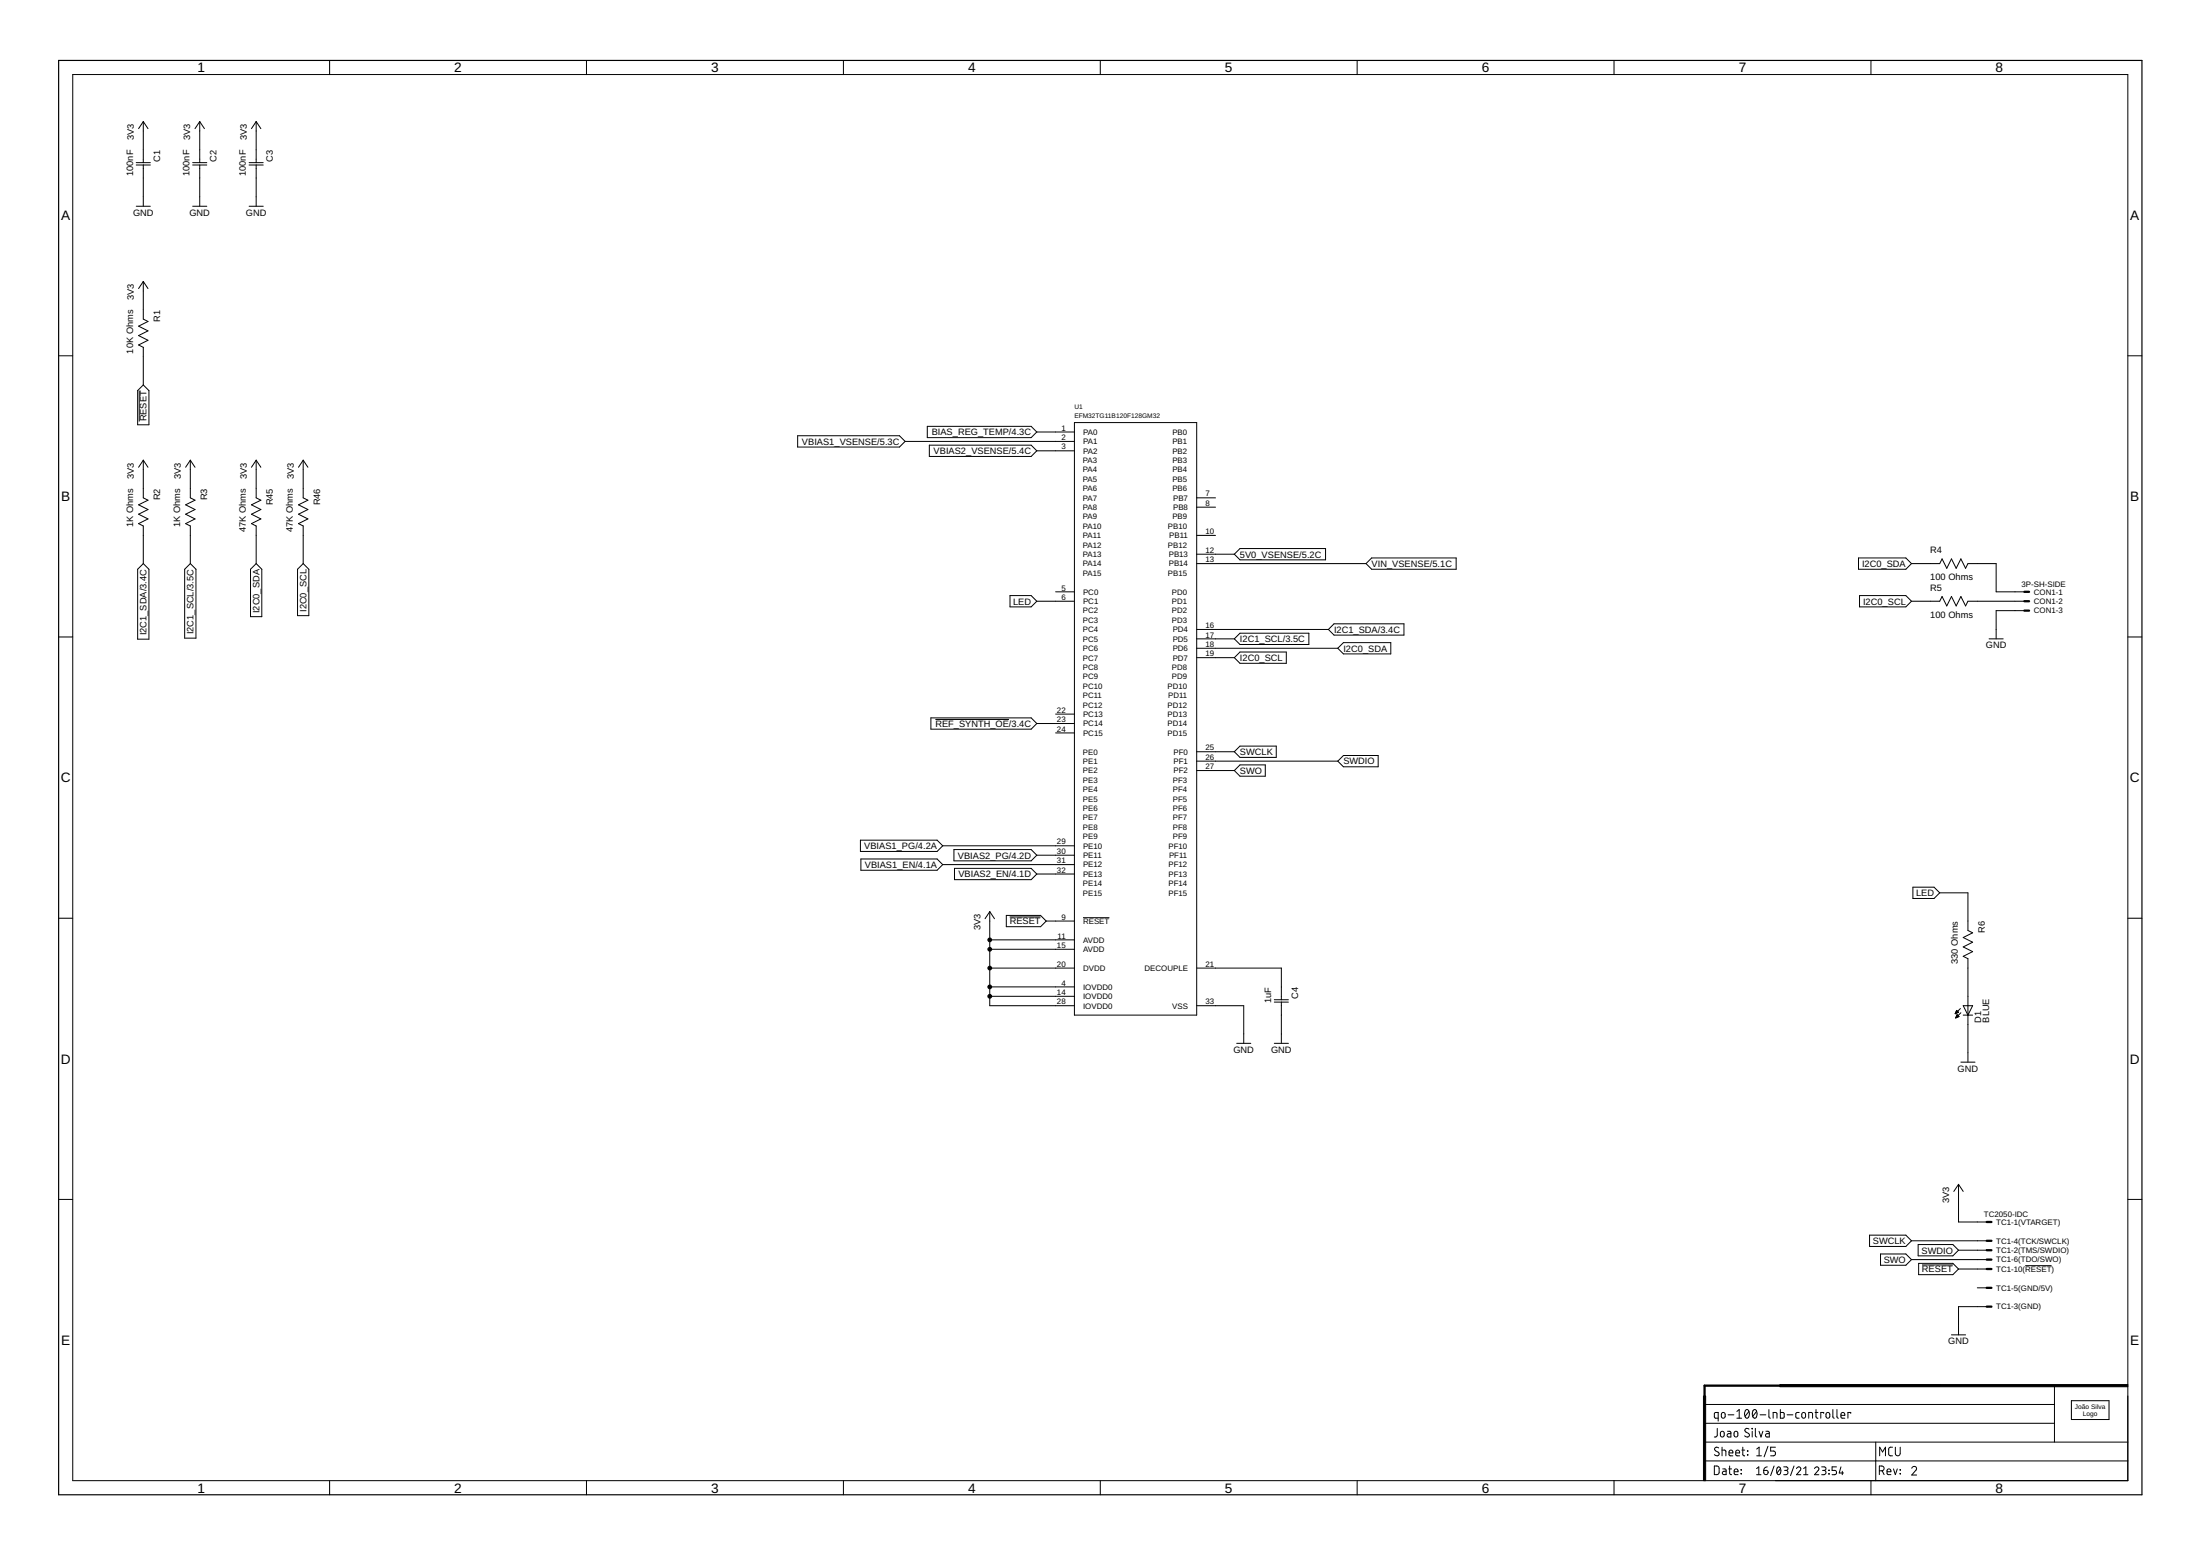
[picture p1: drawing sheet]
<svg xmlns="http://www.w3.org/2000/svg" width="594mm" height="420mm" viewBox="0 0 594 420" stroke-linecap="round" stroke-linejoin="round" font-family="sans-serif">
<g fill="none" stroke="#000" stroke-width=".27">
<path d="M89 16.3v3.8M158.4 16.3v3.8M227.8 16.3v3.8M297.1 16.3v3.8M366.5 16.3v3.8M435.8 16.3v3.8M505.2 16.3v3.8M19.6 20.1h555v379.7h-555zM38.7 32.8v11.1M38.7 32.8l1.3 1.9M38.7 32.8l-1.3 1.9M53.9 32.8v11.1"/>
<path d="M53.9 32.8l1.3 1.9M53.9 32.8l-1.2 1.9M69.2 32.8v11.1M69.2 32.8l1.2 1.9M69.2 32.8l-1.3 1.9M36.8 43.9h3.8M36.8 44.6h3.8M36.8 55.7h3.8M38.7 44.6v11.1M52 43.9h3.8M52 44.6h3.8M52 55.7h3.8"/>
<path d="M53.9 44.6v11.1M67.3 43.9h3.8M67.3 44.6h3.8M67.3 55.7h3.8M69.2 44.6v11.1M38.7 76v10.2l1.3 .6-2.6 1.3 2.6 1.2-2.6 1.3 2.6 1.3-2.6 1.3 1.3 .6v10.1M38.7 76l1.3 1.9M38.7 76l-1.3 1.9M15.8 96.1h3.8M574.6 96.1h3.8M37.6 105.5v8.3M38.7 103.9l1.5 1.6v9.2h-3v-9.2z"/>
<path d="M215.4 117.7h27.5l1.5 1.5-1.5 1.5h-27.5zM244.4 119.2h45.7M250.4 115.1h28l1.6 1.5-1.6 1.6h-28zM280 116.6h10.1M290.1 114.1h33.1v160h-33.1zM38.7 124.3v10.1l1.3 .7-2.6 1.2 2.6 1.3-2.6 1.3 2.6 1.2-2.6 1.3 1.3 .6v10.2M38.7 124.3l1.3 1.9M38.7 124.3l-1.3 1.9M51.4 124.3v10.1l1.3 .7-2.6 1.2 2.6 1.3-2.6 1.3 2.6 1.2-2.6 1.3 1.3 .6v10.2M51.4 124.3l1.3 1.9M51.4 124.3l-1.3 1.9M69.2 124.3v10.1l1.2 .7-2.5 1.2 2.5 1.3-2.5 1.3 2.5 1.2-2.5 1.3 1.3 .6v10.2"/>
<path d="M69.2 124.3l1.2 1.9M69.2 124.3l-1.3 1.9M81.9 124.3v10.1l1.2 .7-2.5 1.2 2.5 1.3-2.5 1.3 2.5 1.2-2.5 1.3 1.3 .6v10.2M81.9 124.3l1.2 1.9M81.9 124.3l-1.3 1.9M251 120.2h27.4l1.6 1.5-1.6 1.6h-27.4zM280 121.7h10.1M323.2 134.4h5M323.2 136.9h5M38.7 152.2l1.5 1.5v18.9h-3v-18.9zM51.4 152.2l1.5 1.5v18.6h-3v-18.6zM69.2 152.2l1.5 1.5v12.8h-3.1v-12.8z"/>
<path d="M81.9 152.2l1.5 1.5v12.5h-3.1v-12.5zM285.1 159.8h5M323.2 152.2h45.7M323.2 144.6h5M323.2 149.6h10.1M334.8 148.1h23.1v3.1h-23.1l-1.5-1.6zM370.4 150.7h22.8v3h-22.8l-1.5-1.5zM501.9 150.7h12.7l1.6 1.5-1.6 1.5h-12.7zM516.2 152.2h7.6l.6-1.3 1.3 2.6 1.3-2.6 1.2 2.6 1.3-2.6 1.3 2.6 .6-1.3h7.6v7.6h7.7M15.8 172h3.8M272.7 160.8h5.7l1.6 1.5-1.6 1.6h-5.7zM280 162.3h10.1"/>
<path d="M323.2 172.5h10.1M323.2 170h35.5M323.2 175h38.1M323.2 177.6h10.1M334.8 171h18.6v3h-18.6l-1.5-1.5zM334.8 176.1h12.5v3h-12.5l-1.5-1.5zM360.2 168.4h18.9v3.1h-18.9l-1.5-1.5zM362.8 173.5h12.8v3.1h-12.8l-1.5-1.6zM502.1 160.8h12.5l1.6 1.5-1.6 1.6h-12.5zM516.2 162.3h7.6l.6-1.2 1.3 2.5 1.3-2.5 1.2 2.5 1.3-2.5 1.3 2.5 .6-1.3h15.3M537.1 172.5h3.8M546.7 164.9h-7.7v7.6"/>
<path d="M574.6 172h3.8M251.4 193.8h27l1.6 1.6-1.6 1.5h-27zM252.6 194.3h19.9M280 195.4h10.1M285.1 197.9h5M285.1 192.8h5M323.2 203h10.1M323.2 205.5h38.1M323.2 208.1h10.1M334.8 206.5h6.9v3.1h-6.9l-1.5-1.5zM334.8 201.5h9.8v3h-9.8l-1.5-1.5zM362.8 204h9.4v3.1h-9.4l-1.5-1.6z"/>
<path d="M232.3 226.9h20.7l1.6 1.5-1.6 1.5h-20.7zM232.5 231.9h20.5l1.6 1.6-1.6 1.5h-20.5zM254.6 233.5h35.5M254.6 228.4h35.5M257.6 229.4h20.8l1.6 1.5-1.6 1.6h-20.8zM257.7 234.5h20.7l1.6 1.5-1.6 1.5h-20.7zM280 236h10.1M280 230.9h10.1M516.6 239.6h5.7l1.5 1.5-1.5 1.5h-5.7zM15.8 247.9h3.8M267.3 246.2v25.4h22.8M267.3 246.2l1.2 1.9"/>
<path d="M267.3 246.2l-1.3 1.9M267.3 253.8h22.8M267.3 256.3h22.8M271.7 247.2h9.3l1.5 1.5-1.5 1.5h-9.3zM272.6 247.6h8.4M282.5 248.7h7.6M292.5 247.8h7.1M523.8 241.1h7.6v10.1l1.3 .7-2.6 1.3 2.6 1.2-2.6 1.3 2.6 1.3-2.6 1.2 1.3 .7v27.9M574.6 247.9h3.8M267.3 266.5h22.8M267.3 261.4h22.8M267.3 269h22.8"/>
<path d="M323.2 271.6h12.7v10.1M323.2 261.4h22.8v8.6M344.1 270h3.8M344.1 270.6h3.8M346 270.6v11.1M528 273.7h.1M528 273.6h.3M528.1 273.5h.5M528.1 274.8h.2M528.2 273.3h.7M528.2 273.2h.5M528.2 274.7h.4"/>
<path d="M528.2 274.6h.6M528.3 273.1h.3M528.3 273h.2M528.3 274.4h.6M528.3 272.9h.1M528.3 274.3h.5M528.4 272.8l-.4 .9M528.4 272.8l.5 .5M528.4 274.2h.3M528.4 274.1h.2M528.5 274l.5 .5-.9 .4zM528.9 273.3l-.9 .4"/>
<path d="M529.4 272.3l-1.4 1.4M529.5 273.5l-1.4 1.4M530.1 271.6h2.6l-1.3 2.5zM530.1 274.1h2.6M333.9 281.7h3.9M344.1 281.7h3.8M529.5 286.8h3.8M528.9 319.8v10.2h7.6M528.9 319.8l1.2 1.9M528.9 319.8l-1.3 1.9M15.8 323.9h3.8M504.8 333.5h9.8l1.6 1.5-1.6 1.6h-9.8z"/>
<path d="M507.8 338.6h6.8l1.6 1.5-1.6 1.6h-6.8zM516.2 335h20.3M518 336.1h9.3l1.6 1.5-1.6 1.5h-9.3zM528.9 337.6h7.6M574.6 323.9h3.8M516.2 340.1h20.3M518.1 341.1h9.2l1.6 1.6-1.6 1.5h-9.2zM519 341.6h8.3M528.9 342.7h7.6M534 347.7h2.5M536.5 352.8h-7.6v7.6M546.9 341.8h7.1"/>
<path d="M460.3 379.2h94.5M527 360.4h3.8M554.8 374.2v15.2M559.4 378.2h10.1v5.1h-10.1zM89 399.8v3.8M158.4 399.8v3.8M227.8 399.8v3.8M297.1 399.8v3.8M366.5 399.8v3.8M435.8 399.8v3.8M460.3 394.5h114.3M460.3 389.4h114.3"/>
<path d="M460.3 384.3h94.5M462.9 395.9h.9l.4 .4v1.4l-.4 .5h-.9zM463.7 385.7v2l-.2 .2-.6 .1M464 382.9h-.8l-.2-.2v-1.1l.2-.2h.8v2.3M464.1 391a.58 .58 0 0 0-.9-.1 .58 .58 0 0 0 .1 .9l.7 .3a.54 .54 0 0 1 .2 .8 .54 .54 0 0 1-.8 .2l-.5-.3M464.7 386.7l.5-.2a.92 .92 0 0 1 .1 1.5h-.3l-.4-.3zM464.9 381.6l.5-.2a.92 .92 0 0 1 .2 1.5l-.7-.1zM465 391.6l.9 .1 .1 1.4M465 390.8v2.3M465.2 396.6l.7 .1 .2 .2v1.3h-.6a.46 .46 0 0 1-.4-.5 .46 .46 0 0 1 .4-.4h.6M466.5 386.5h.7l.2 .2v1.3h-.6a.46 .46 0 0 1-.4-.4 .46 .46 0 0 1 .4-.5h.6M466.6 382h1.6"/>
<path d="M466.8 396.6h.8M466.9 392.3h1a.54 .54 0 0 0-.3-.7 .54 .54 0 0 0-.7 .5l.1 .9 .9 .1M467.1 395.9v1.9l.1 .3 .4 .1M468.3 397.4h1a.54 .54 0 0 0-.3-.7 .54 .54 0 0 0-.7 .5l.1 .9 .9 .1M468.4 386.7l.5-.2a.92 .92 0 0 1 .1 1.5l-.6-.1zM468.7 392.3h1.1a.54 .54 0 0 0-.4-.7 .54 .54 0 0 0-.7 .5l.1 .9 1 .1M469 382.9h1.3M469 381.1l.6-.5v2.3M470.1 397.9l.2 .1zM470.1 396.8l.2 .2zM470.4 391.6h.7M470.6 390.8v2.1l.5 .2"/>
<path d="M471.4 380.8a.62 .62 0 0 1 .7-.1 .62 .62 0 0 1 .3 .8 .99 .99 0 0 1-.8 1.4 1.62 1.62 0 0 1-.2-2.1zM471.9 391.8l.1 .1zM471.9 392.8l.1 .1zM472.3 381.1l-1.1 1.3M472.3 385.9a.58 .58 0 0 0-.9-.1 .58 .58 0 0 0 0 .9l.7 .4a.58 .58 0 0 1 .1 .8 .58 .58 0 0 1-.9 0l-.2-.2M473.1 385.7l.1 .1zM473.2 386.5v1.5M473.5 380.8a.61 .61 0 0 1 .7-.1 .61 .61 0 0 1 .3 .8 .99 .99 0 0 1-.8 1.4 1.62 1.62 0 0 1-.2-2.1zM474 385.7v1.9l.4 .4M474.3 381.1l-1 1.3M474.3 396.6l.6-.5v2.1M474.3 398.2h1.2"/>
<path d="M474.4 393.1h1.3M474.4 391.3l.6-.5v2.3M475 386.5l.5 1.5 .5-1.5M475.3 382h1.5M476.3 397h.7a.59 .59 0 0 1 .4 .7 .59 .59 0 0 1-.6 .5 .59 .59 0 0 1-.5-.6zM476.9 386.5h.6l.3 .2v1.3h-.6a.46 .46 0 0 1-.5-.4 .46 .46 0 0 1 .5-.5h.6M477.2 396.1l-.7 .3-.2 .6M477.4 390.5l-1 2.9M477.7 380.6v2l.4 .3M478.8 382.9v-1.5l.9 .1 .1 1.4M479.1 395.9l-1 2.5M479.4 390.8h-1.3v1h.8a.66 .66 0 0 1 .5 .7 .66 .66 0 0 1-.5 .6h-.8"/>
<path d="M480 396.2a.67 .67 0 0 1 .8 .2 .67 .67 0 0 1 .1 .8 .67 .67 0 0 1-.1 .7 .67 .67 0 0 1-.8 .2 1.76 1.76 0 0 1 0-1.9zM480.8 380.6v2.3h.8l.2-.2v-1.1l-.2-.2h-.8M480.8 396.6l-1 1.1M481.7 396.1h.7a.48 .48 0 0 1 .4 .5 .48 .48 0 0 1-.4 .4h-.5M482.2 397a.58 .58 0 0 1 .6 .6 .58 .58 0 0 1-.6 .6h-.5M482.6 382h1.5M484.4 395.9l-.9 2.5M485.1 396.6a.58 .58 0 0 1 .9-.5 .58 .58 0 0 1 .1 .9l-1 1.2h1.2M485.8 381.4h-.6l-.3 .4 .2 1 .7 .1M486.7 381.6l.5-.2a.92 .92 0 0 1 .1 1.5h-.3l-.4-.3zM487 398.2h1.2M487 396.6l.6-.5v2.1"/>
<path d="M488.4 382.9v-1.5l.9 .1 .2 1.4M490 396.6a.58 .58 0 0 1 .8-.5 .58 .58 0 0 1 .2 .9l-1 1.2h1.2M490.1 381.4h.8M490.4 380.6v2l.1 .2 .4 .1M491.9 396.1h.7a.48 .48 0 0 1 .5 .5 .48 .48 0 0 1-.5 .4h-.5M492.5 381.7v-.3h-.8v1.5M492.5 397a.58 .58 0 0 1 .6 .6 .58 .58 0 0 1-.6 .6h-.6M493.2 381.6l.5-.2a.92 .92 0 0 1 .2 1.5h-.4l-.4-.3zM493.8 397.9l.2 .1zM493.8 397l.2 .1zM494.9 380.6l.1 2.1 .3 .2M495.9 396.1h-1.2v.9h.7a.59 .59 0 0 1 .5 .6 .59 .59 0 0 1-.5 .6h-.7"/>
<path d="M496 380.6v2l.4 .3M497.1 382.2h1.1a.55 .55 0 0 0-.4-.8 .55 .55 0 0 0-.7 .5l.1 .9 1 .1M497.1 396.1l-.4 1.6h1.1M497.5 397.3v.9M499.8 381.7v-.3h-.8v1.5M505.2 399.8v3.8M506.5 389.4v10.4M507.5 397.2h.6a.65 .65 0 0 0 .7-.7 .65 .65 0 0 0-.7-.6h-.6v2.3M507.6 393.1v-2.3l.8 1.3 .7-1.3v2.3M508.3 397.2l.5 1M509.6 397.4h1a.54 .54 0 0 0-.4-.7 .54 .54 0 0 0-.6 .5l.1 .9 .9 .1M511 390.8h-.7l-.3 .5v1.4l.4 .4h.6"/>
<path d="M511.3 396.6l.5 1.6 .5-1.6M511.8 390.8v1.7a.66 .66 0 0 0 .7 .6 .66 .66 0 0 0 .6-.6v-1.7M513.1 396.8l.1 .2zM513.1 397.9l.1 .1zM516.2 396.5a.65 .65 0 0 1 1-.5 .65 .65 0 0 1 .2 1l-1.2 1.3h1.3"/>
</g>
<path d="M15.8 16.3h562.6v387.3h-562.6z" fill="none" stroke="#000" stroke-width=".32"/>
<path d="M460 377h.6v22.8h-.6zM480.6 373.9h94v.6h-94z" fill="#000" stroke="#000" stroke-width=".27"/>
<path d="M546.7 159.8h1.2M546.7 162.3h1.2M546.7 164.9h1.2M536.5 330h1.3M536.5 337.6h1.3M536.5 335h1.3M536.5 352.8h1.3M536.5 347.7h1.3M536.5 340.1h1.3M536.5 342.7h1.3M523.8 374.2h-63.5v3.8" fill="none" stroke="#000" stroke-width=".61"/>
<g fill="#000" stroke="#000" stroke-width=".27">
<circle cx="267.3" cy="253.8" r=".51"/>
<circle cx="267.3" cy="256.3" r=".51"/>
<circle cx="267.3" cy="269" r=".51"/>
<circle cx="267.3" cy="266.5" r=".51"/>
<circle cx="267.3" cy="261.4" r=".51"/>
</g>
<g font-size="3.7">
<text x="53.3" y="19.5">1</text>
<text x="122.7" y="19.5">2</text>
<text x="192" y="19.5">3</text>
<text x="261.4" y="19.5">4</text>
<text x="330.8" y="19.5">5</text>
<text x="400.2" y="19.5">6</text>
<text x="469.5" y="19.5">7</text>
<text x="538.9" y="19.5">8</text>
<text x="16.5" y="59.4">A</text>
<text x="575.3" y="59.4">A</text>
<text x="16.5" y="135.3">B</text>
<text x="575.3" y="135.3">B</text>
<text x="16.4" y="211.3">C</text>
<text x="575.2" y="211.3">C</text>
<text x="16.4" y="287.2">D</text>
<text x="575.2" y="287.2">D</text>
<text x="16.5" y="363.1">E</text>
<text x="575.3" y="363.1">E</text>
<text x="53.3" y="403">1</text>
<text x="122.7" y="403">2</text>
<text x="192" y="403">3</text>
<text x="261.4" y="403">4</text>
<text x="330.8" y="403">5</text>
<text x="400.2" y="403">6</text>
<text x="469.5" y="403">7</text>
<text x="538.9" y="403">8</text>
</g>
<g font-size="2.5">
<text x="36.2" y="37.9" transform="rotate(-90 36.2 37.9)">3V3</text>
<text x="51.4" y="37.9" transform="rotate(-90 51.4 37.9)">3V3</text>
<text x="66.6" y="37.9" transform="rotate(-90 66.6 37.9)">3V3</text>
<text x="35.9" y="47.6" transform="rotate(-90 35.9 47.6)">100nF</text>
<text x="43.2" y="43.6" transform="rotate(-90 43.2 43.6)">C1</text>
<text x="51.2" y="47.6" transform="rotate(-90 51.2 47.6)">100nF</text>
<text x="58.5" y="43.6" transform="rotate(-90 58.5 43.6)">C2</text>
<text x="66.4" y="47.6" transform="rotate(-90 66.4 47.6)">100nF</text>
<text x="73.7" y="43.6" transform="rotate(-90 73.7 43.6)">C3</text>
<text x="35.9" y="58.2">GND</text>
<text x="51.2" y="58.2">GND</text>
<text x="66.4" y="58.2">GND</text>
<text x="36.2" y="81.1" transform="rotate(-90 36.2 81.1)">3V3</text>
<text x="43.2" y="86.8" transform="rotate(-90 43.2 86.8)">R1</text>
<text x="35.9" y="95.5" transform="rotate(-90 35.9 95.5)">10K Ohms</text>
<text x="39.6" y="113.8" transform="rotate(-90 39.6 113.8)">RESET</text>
<text x="251.6" y="117.5">BIAS_REG_TEMP/4.3C</text>
<text x="216.6" y="120.1">VBIAS1_VSENSE/5.3C</text>
<text x="252.1" y="122.6">VBIAS2_VSENSE/5.4C</text>
<text x="36.2" y="129.3" transform="rotate(-90 36.2 129.3)">3V3</text>
<text x="48.8" y="129.3" transform="rotate(-90 48.8 129.3)">3V3</text>
<text x="66.6" y="129.3" transform="rotate(-90 66.6 129.3)">3V3</text>
<text x="79.3" y="129.3" transform="rotate(-90 79.3 129.3)">3V3</text>
<text x="43.2" y="135.1" transform="rotate(-90 43.2 135.1)">R2</text>
<text x="55.9" y="135.1" transform="rotate(-90 55.9 135.1)">R3</text>
<text x="73.7" y="136.5" transform="rotate(-90 73.7 136.5)">R45</text>
<text x="86.4" y="136.5" transform="rotate(-90 86.4 136.5)">R46</text>
<text x="35.9" y="142.3" transform="rotate(-90 35.9 142.3)">1K Ohms</text>
<text x="48.6" y="142.3" transform="rotate(-90 48.6 142.3)">1K Ohms</text>
<text x="66.4" y="143.7" transform="rotate(-90 66.4 143.7)">47K Ohms</text>
<text x="79.1" y="143.7" transform="rotate(-90 79.1 143.7)">47K Ohms</text>
<text x="521.3" y="149.4">R4</text>
<text x="334.8" y="150.5">5V0_VSENSE/5.2C</text>
<text x="370.4" y="153.1">VIN_VSENSE/5.1C</text>
<text x="502.8" y="153.1">I2C0_SDA</text>
<text x="521.3" y="156.7">100 Ohms</text>
<text x="521.3" y="159.6">R5</text>
<text x="70.1" y="165.6" transform="rotate(-90 70.1 165.6)">I2C0_SDA</text>
<text x="82.8" y="165.3" transform="rotate(-90 82.8 165.3)">I2C0_SCL</text>
<text x="273.6" y="163.2">LED</text>
<text x="503.1" y="163.2">I2C0_SCL</text>
<text x="521.3" y="166.9">100 Ohms</text>
<text x="39.6" y="171.5" transform="rotate(-90 39.6 171.5)">I2C1_SDA/3.4C</text>
<text x="52.3" y="171.3" transform="rotate(-90 52.3 171.3)">I2C1_SCL/3.5C</text>
<text x="334.8" y="173.4">I2C1_SCL/3.5C</text>
<text x="360.2" y="170.9">I2C1_SDA/3.4C</text>
<text x="334.8" y="178.5">I2C0_SCL</text>
<text x="362.8" y="175.9">I2C0_SDA</text>
<text x="536.3" y="175.1">GND</text>
<text x="252.6" y="196.3">REF_SYNTH_OE/3.4C</text>
<text x="334.8" y="203.9">SWCLK</text>
<text x="334.8" y="209">SWO</text>
<text x="362.8" y="206.4">SWDIO</text>
<text x="233.4" y="229.3">VBIAS1_PG/4.2A</text>
<text x="258.7" y="231.8">VBIAS2_PG/4.2D</text>
<text x="233.5" y="234.4">VBIAS1_EN/4.1A</text>
<text x="258.8" y="236.9">VBIAS2_EN/4.1D</text>
<text x="517.4" y="242">LED</text>
<text x="264.7" y="251.2" transform="rotate(-90 264.7 251.2)">3V3</text>
<text x="272.6" y="249.6">RESET</text>
<text x="536" y="251.9" transform="rotate(-90 536 251.9)">R6</text>
<text x="528.6" y="260.3" transform="rotate(-90 528.6 260.3)">330 Ohms</text>
<text x="350.6" y="269.7" transform="rotate(-90 350.6 269.7)">C4</text>
<text x="343.2" y="270.8" transform="rotate(-90 343.2 270.8)">1uF</text>
<text x="535" y="276.1" transform="rotate(-90 535 276.1)">D1</text>
<text x="537.1" y="276.1" transform="rotate(-90 537.1 276.1)">BLUE</text>
<text x="333.1" y="284.3">GND</text>
<text x="343.2" y="284.3">GND</text>
<text x="528.6" y="289.3">GND</text>
<text x="526.3" y="324.9" transform="rotate(-90 526.3 324.9)">3V3</text>
<text x="505.8" y="335.9">SWCLK</text>
<text x="508.7" y="341">SWO</text>
<text x="518.9" y="338.5">SWDIO</text>
<text x="519" y="343.6">RESET</text>
<text x="526.1" y="363">GND</text>
</g>
<g font-size="2.1">
<text x="286.6" y="116.3">1</text>
<text x="286.6" y="118.8">2</text>
<text x="292.5" y="117.4">PA0</text>
<text x="292.5" y="119.9">PA1</text>
<text x="316.6" y="119.9">PB1</text>
<text x="316.6" y="117.4">PB0</text>
<text x="286.6" y="121.4">3</text>
<text x="292.4" y="125">PA3</text>
<text x="292.5" y="122.5">PA2</text>
<text x="316.6" y="122.5">PB2</text>
<text x="316.6" y="125">PB3</text>
<text x="292.4" y="130.1">PA5</text>
<text x="292.4" y="127.6">PA4</text>
<text x="316.6" y="127.6">PB4</text>
<text x="316.6" y="130.1">PB5</text>
<text x="292.4" y="132.6">PA6</text>
<text x="292.4" y="135.2">PA7</text>
<text x="292.4" y="137.7">PA8</text>
<text x="316.6" y="132.6">PB6</text>
<text x="316.8" y="135.2">PB7</text>
<text x="316.8" y="137.7">PB8</text>
<text x="325.5" y="134.1">7</text>
<text x="325.5" y="136.6">8</text>
<text x="292.4" y="140.3">PA9</text>
<text x="292.4" y="142.8">PA10</text>
<text x="315.4" y="142.8">PB10</text>
<text x="316.6" y="140.3">PB9</text>
<text x="292.4" y="145.3">PA11</text>
<text x="292.4" y="147.9">PA12</text>
<text x="315.4" y="147.9">PB12</text>
<text x="315.8" y="145.3">PB11</text>
<text x="325.5" y="144.2">10</text>
<text x="325.5" y="149.3">12</text>
<text x="292.4" y="150.4">PA13</text>
<text x="292.4" y="155.5">PA15</text>
<text x="292.4" y="153">PA14</text>
<text x="315.4" y="155.5">PB15</text>
<text x="315.6" y="150.4">PB13</text>
<text x="315.6" y="153">PB14</text>
<text x="325.5" y="151.8">13</text>
<text x="286.6" y="159.5">5</text>
<text x="292.5" y="160.6">PC0</text>
<text x="316.5" y="160.6">PD0</text>
<text x="545.9" y="158.4">3P-SH-SIDE</text>
<text x="549.2" y="160.6">CON1-1</text>
<text x="286.6" y="162">6</text>
<text x="292.4" y="165.7">PC2</text>
<text x="292.5" y="163.1">PC1</text>
<text x="316.5" y="165.7">PD2</text>
<text x="316.5" y="163.1">PD1</text>
<text x="549.2" y="163.1">CON1-2</text>
<text x="549.2" y="165.7">CON1-3</text>
<text x="292.4" y="170.7">PC4</text>
<text x="292.4" y="173.3">PC5</text>
<text x="292.4" y="168.2">PC3</text>
<text x="316.5" y="168.2">PD3</text>
<text x="316.7" y="170.7">PD4</text>
<text x="316.7" y="173.3">PD5</text>
<text x="325.5" y="169.6">16</text>
<text x="325.5" y="172.2">17</text>
<text x="292.4" y="175.8">PC6</text>
<text x="292.4" y="178.4">PC7</text>
<text x="316.7" y="175.8">PD6</text>
<text x="316.7" y="178.4">PD7</text>
<text x="325.5" y="174.7">18</text>
<text x="325.5" y="177.2">19</text>
<text x="292.4" y="180.9">PC8</text>
<text x="292.4" y="183.4">PC9</text>
<text x="292.4" y="186">PC10</text>
<text x="315.3" y="186">PD10</text>
<text x="316.5" y="180.9">PD8</text>
<text x="316.5" y="183.4">PD9</text>
<text x="292.4" y="191.1">PC12</text>
<text x="292.4" y="188.5">PC11</text>
<text x="315.3" y="191.1">PD12</text>
<text x="315.4" y="188.5">PD11</text>
<text x="285.4" y="195">23</text>
<text x="285.4" y="197.6">24</text>
<text x="285.4" y="192.5">22</text>
<text x="292.5" y="196.1">PC14</text>
<text x="292.5" y="193.6">PC13</text>
<text x="315.3" y="193.6">PD13</text>
<text x="315.3" y="196.1">PD14</text>
<text x="292.4" y="203.8">PE0</text>
<text x="292.5" y="198.7">PC15</text>
<text x="315.3" y="198.7">PD15</text>
<text x="316.9" y="203.8">PF0</text>
<text x="325.5" y="202.6">25</text>
<text x="292.4" y="206.3">PE1</text>
<text x="292.4" y="208.8">PE2</text>
<text x="316.9" y="206.3">PF1</text>
<text x="316.9" y="208.8">PF2</text>
<text x="325.5" y="205.2">26</text>
<text x="325.5" y="207.7">27</text>
<text x="292.4" y="211.4">PE3</text>
<text x="292.4" y="213.9">PE4</text>
<text x="316.7" y="211.4">PF3</text>
<text x="316.7" y="213.9">PF4</text>
<text x="292.4" y="216.5">PE5</text>
<text x="292.4" y="219">PE6</text>
<text x="292.4" y="221.5">PE7</text>
<text x="316.7" y="216.5">PF5</text>
<text x="316.7" y="219">PF6</text>
<text x="316.7" y="221.5">PF7</text>
<text x="292.4" y="224.1">PE8</text>
<text x="292.4" y="226.6">PE9</text>
<text x="316.7" y="224.1">PF8</text>
<text x="316.7" y="226.6">PF9</text>
<text x="285.4" y="233.1">31</text>
<text x="285.4" y="230.6">30</text>
<text x="285.4" y="228">29</text>
<text x="292.5" y="231.7">PE11</text>
<text x="292.5" y="229.1">PE10</text>
<text x="315.5" y="229.1">PF10</text>
<text x="315.7" y="231.7">PF11</text>
<text x="285.4" y="235.7">32</text>
<text x="292.4" y="239.3">PE14</text>
<text x="292.5" y="234.2">PE12</text>
<text x="292.5" y="236.8">PE13</text>
<text x="315.5" y="236.8">PF13</text>
<text x="315.5" y="239.3">PF14</text>
<text x="315.5" y="234.2">PF12</text>
<text x="292.4" y="241.8">PE15</text>
<text x="315.5" y="241.8">PF15</text>
<text x="286.6" y="248.3">9</text>
<text x="292.5" y="249.5">RESET</text>
<text x="285.4" y="256">15</text>
<text x="285.6" y="253.4">11</text>
<text x="292.5" y="254.5">AVDD</text>
<text x="292.5" y="257.1">AVDD</text>
<text x="285.4" y="261">20</text>
<text x="292.5" y="262.2">DVDD</text>
<text x="309.1" y="262.2">DECOUPLE</text>
<text x="325.5" y="261">21</text>
<text x="285.4" y="268.7">14</text>
<text x="286.6" y="266.1">4</text>
<text x="292.5" y="267.2">IOVDD0</text>
<text x="292.5" y="269.8">IOVDD0</text>
<text x="285.4" y="271.2">28</text>
<text x="292.5" y="272.3">IOVDD0</text>
<text x="316.6" y="272.3">VSS</text>
<text x="325.5" y="271.2">33</text>
<text x="535.7" y="328.6">TC2050-IDC</text>
<text x="539" y="330.7">TC1-1(VTARGET)</text>
<text x="539" y="335.8">TC1-4(TCK/SWCLK)</text>
<text x="539" y="338.4">TC1-2(TMS/SWDIO)</text>
<text x="539" y="340.9">TC1-6(TDO/SWO)</text>
<text x="539" y="343.4">TC1-10(RESET)</text>
<text x="539" y="353.6">TC1-3(GND)</text>
<text x="539" y="348.5">TC1-5(GND/5V)</text>
</g>
<g font-size="1.8">
<text x="290.1" y="112.8">EFM32TG11B120F128GM32</text>
<text x="290.1" y="110.5">U1</text>
<text x="560.3" y="380.5">João Silva</text>
<text x="562.4" y="382.4">Logo</text>
</g>
</svg>
